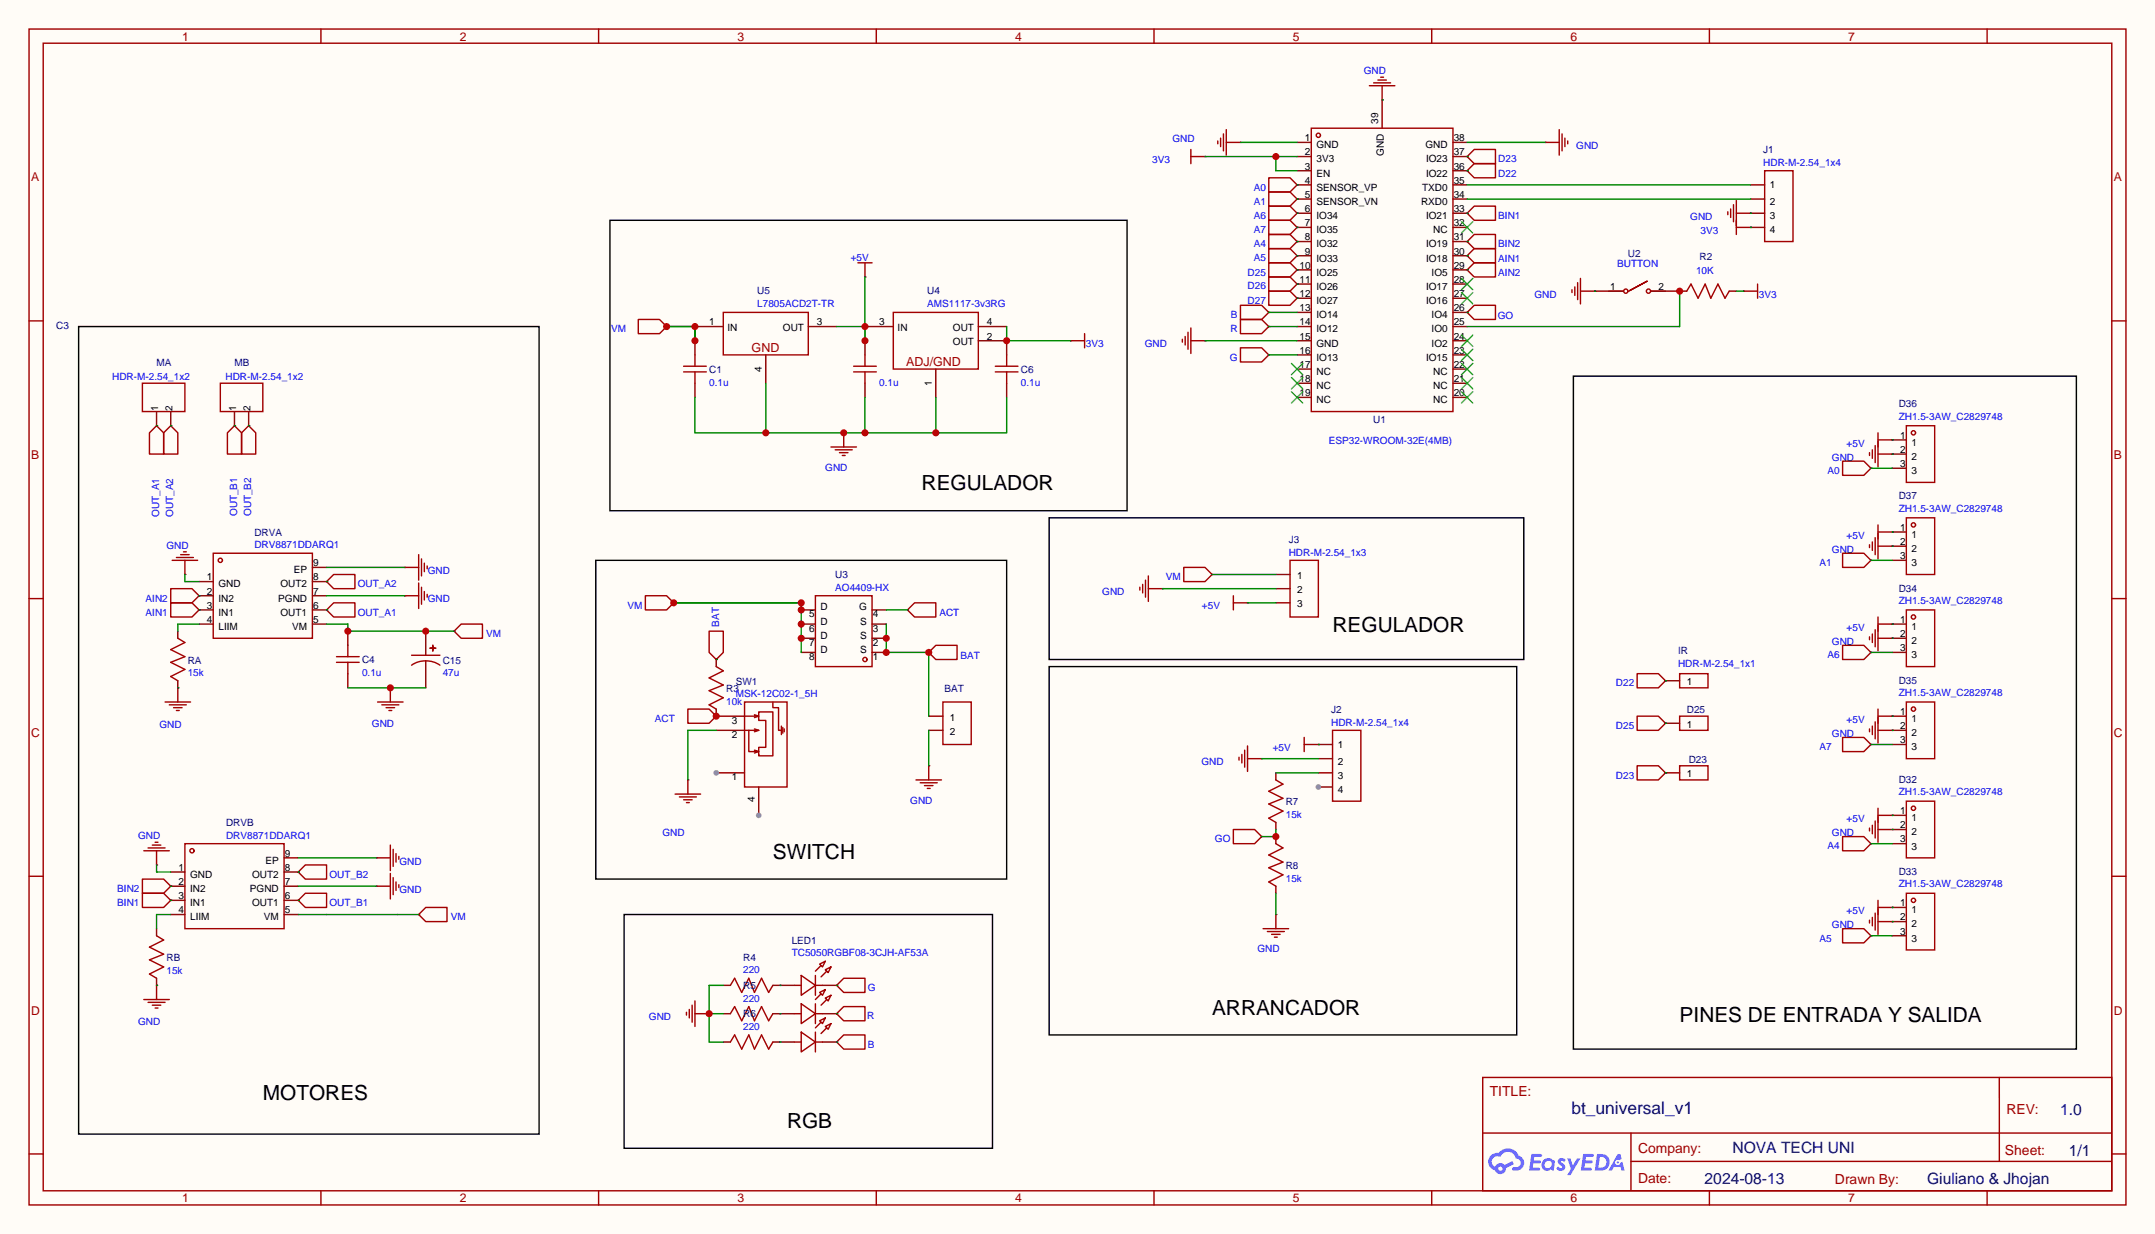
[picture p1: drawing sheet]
<svg xmlns="http://www.w3.org/2000/svg" width="386mm" height="221mm" viewBox="0 0 386 221" stroke-linecap="round" stroke-linejoin="round" font-family="sans-serif">
<path d="M0 0h386.3v221.2h-386.3z" fill="#fffcf7"/>
<g fill="none" stroke="#a10000" stroke-width=".25">
<path d="M5.2 5.2h375.9v210.8h-375.9zM7.7 7.7h370.9v205.8h-370.9zM57.5 5.2v2.5M107.3 5.2v2.5M157.1 5.2v2.5M206.9 5.2v2.5M256.7 5.2v2.5M306.5 5.2v2.5M356.2 5.2v2.5M5.2 57.5h2.5M378.6 57.5h2.5M5.2 107.3h2.5"/>
<path d="M378.6 107.3h2.5M5.2 157.1h2.5M378.6 157.1h2.5M265.8 193.2h112.8v20.3h-112.8zM358.4 193.2v15M5.2 206.9h2.5M57.5 213.5v2.5M107.3 213.5v2.5M157.1 213.5v2.5M206.9 213.5v2.5M256.7 213.5v2.5M265.8 203.1h112.7"/>
<path d="M292.4 208.2h86.1M292.4 203.1v10.2M306.5 213.5v2.5M356.2 213.5v2.5M378.6 206.9h2.5"/>
</g>
<g fill="#5487ff">
<path d="M279.5 207.8l.5-.2 .4 .1 .3 .3-.3 .4a.33 .33 0 0 0-.2-.3 .33 .33 0 0 0-.4 .1l.1 .1a1.01 1.01 0 0 1 .6 1.3 .96 .96 0 0 1-1.5-.1l.3-.4 .5 .3 .3-.1-.1-.2a.88 .88 0 0 1-.5-1.3z"/>
<path d="M281 207.7h.5l.5 1.3 .7-1.3h.6l-1.7 3h-.6l.6-1.1z"/>
<path d="M274.5 206.9h.9a1.1 1.1 0 0 1 1 .1 .26 .26 0 0 1-.2 .4h-1.2v.6h1l.3 .3-.3 .3h-1.1l-.1 .8h1.2l.1 .3-.3 .2h-1.7z"/>
<path d="M283.8 206.9h.8a1.11 1.11 0 0 1 1.1 .1 .26 .26 0 0 1-.2 .4h-1.2l-.1 .6h1.1l.2 .3-.2 .3h-1.1l-.1 .7 1.2 .1 .1 .3-.3 .2h-1.7z"/>
<path d="M290 206.9h.5l.2 .9-.4 .2a.5 .5 0 0 0-.7 .2 .5 .5 0 0 0 .3 .7 .5 .5 0 0 0 .6-.4l.3-.2 .5 1.6h-.6l-.2-.7h-1.2l-.3 .7h-.6z"/>
<path d="M286.3 206.9l-.4 3h.9a1.51 1.51 0 0 0 1.8-1.6 1.51 1.51 0 0 0-1.8-1.4zM286.8 207.4a1 1 0 0 1 1.2 1 1 1 0 0 1-1.3 .9h-.2z"/>
<path d="M276.8 207.9a1.07 1.07 0 0 0-.3 1.5 1.07 1.07 0 0 0 1.5 .2l.5 .3 .3-1.7-.1-.1-.4-.1a1.02 1.02 0 0 0-1.5-.1zM276.8 208.8a.7 .7 0 0 1 1.4 0 .7 .7 0 0 1-1.4 0z"/>
<path d="M267.3 207.2a1.58 1.58 0 0 0 .7 2.6 1.01 1.01 0 0 0 1.2 .7 1.01 1.01 0 0 0 .8-1.1l1.4-.7-.3-.5-1.4 .7a1.03 1.03 0 0 0-1.7 .3 1 1 0 0 1-.5-1.4 1 1 0 0 1 1.5-.4 1.49 1.49 0 0 1 1.5-.9 1.49 1.49 0 0 1 1.3 1.2 .82 .82 0 0 1 .8 1.1 .82 .82 0 0 1-1.2 .5 .31 .31 0 0 0-.3 .3 .31 .31 0 0 0 .2 .3 1.43 1.43 0 0 0 1.8-.9 1.43 1.43 0 0 0-.8-1.8 2.09 2.09 0 0 0-3.6-.5l-.9 .1zM268.6 209.5a.4 .4 0 0 1 .8 0 .4 .4 0 0 1-.8 0z"/>
<circle cx="290" cy="208.4" r=".19"/>
</g>
<g fill="none" stroke="#a10000" stroke-width=".25">
<path d="M245.5 15.4h4.6M246.3 14.9h3M247 14.4h1.5M247.5 13.8h.5M247.8 15.4v2.5M213.5 26.8v2.5M213.5 28.1h2.5M218.3 25.3v.5M218.8 24.8v1.5M219.3 24v3.1M219.8 25.5h2.6M219.8 23.2v4.6"/>
<path d="M227.5 39.5h3.8l1.2 1.3-1.2 1.2h-3.8zM227.5 37h3.8l1.2 1.2-1.2 1.3h-3.8zM227.5 34.4h3.8l1.2 1.3-1.2 1.3h-3.8zM227.5 31.9h3.8l1.2 1.2-1.2 1.3h-3.8zM235.1 23h25.4v50.8h-25.4zM263 38.2l1.3-1.2h3.8v2.5h-3.8zM263 28.1l1.3-1.3h3.8v2.5h-3.8zM264.3 29.3h3.8v2.6h-3.8l-1.3-1.3zM277 25.5h2.5M279.5 23.2v4.6M280 24v3.1M280.5 24.8v1.5"/>
<path d="M281.1 25.3v.5M309.8 38v.5M310.3 37.5v1.5M310.8 36.7v3.1M311.3 35.9v6.1M311.3 38.2h2.5M213 59.6v3M213.5 58.8v4.6M222.4 57.3h3.8l1.3 1.2-1.3 1.3h-3.8zM222.4 54.7h3.8l1.3 1.3-1.3 1.3h-3.8zM227.5 52.2h3.8l1.2 1.3-1.2 1.2h-3.8zM227.5 49.7h3.8l1.2 1.2-1.2 1.3h-3.8z"/>
<path d="M227.5 47.1h3.8l1.2 1.3-1.2 1.3h-3.8zM227.5 44.6h3.8l1.2 1.2-1.2 1.3h-3.8zM227.5 42h3.8l1.2 1.3-1.2 1.3h-3.8zM264.3 54.7h3.8v2.6h-3.8l-1.3-1.3zM264.3 47.1h3.8v2.6h-3.8l-1.3-1.3zM264.3 44.6h3.8v2.5h-3.8l-1.3-1.3zM264.3 42h3.8v2.6h-3.8l-1.3-1.3zM281.8 51.9v.6M282.3 51.4v1.6M282.8 50.7v3M283.3 52.2h2.6M283.3 49.9v4.6"/>
<path d="M288.4 52.2h2.6M295.3 50.4l-3.3 1.8 3.3-1.8M296 52.2h2.6M302.4 52.2l.7-1.3 1.3 2.6 1.3-2.6 1 2.6 1.3-2.6 1.2 2.6 .8-1.3M311.3 40.8h2.5M25.5 68.7h7.6v5.1h-7.6zM28.1 76.3l1.2 1.3v3.8h-2.5v-3.8zM30.6 76.3l1.3 1.3v3.8h-2.6v-3.8zM39.5 68.7h7.6v5.1h-7.6zM42 76.3l1.3 1.3v3.8h-2.5v-3.8zM44.6 76.3l1.2 1.3v3.8h-2.5v-3.8zM212 60.8v.5"/>
<path d="M212.5 60.3v1.5M213.5 61.1h2.5M222.4 62.4h3.8l1.3 1.2-1.3 1.3h-3.8zM336.2 79.9v3M336.7 79.1v4.6M341.8 76.3h5v10.2h-5zM31.6 99.9h3.1M32.4 99.4h1.5M32.9 98.9h.5M38.2 99.2h17.8v15.2h-17.8zM75.1 99.4v4.6M330.3 82.7h3.8l1.3 1.2-1.3 1.3h-3.8z"/>
<path d="M330.3 99.2h3.8l1.3 1.3-1.3 1.2h-3.8zM335.2 81.2v.5M335.2 97.7v.5M335.7 80.6v1.6M335.7 97.2v1.5M336.2 96.4v3M336.7 81.4h2.5M336.7 95.6v4.6M336.7 97.9h2.5M341.8 92.8h5v10.2h-5zM30.6 108.1h3.8l1.3 1.2-1.3 1.3h-3.8zM30.6 105.5h3.8l1.3 1.3-1.3 1.3h-3.8z"/>
<path d="M30.9 100.5h4.5M33.1 100.5v2.5M59.8 108.1h3.8v2.5h-3.8l-1.3-1.3zM59.8 103h3.8v2.5h-3.8l-1.3-1.2zM72.5 101.7h2.6M72.5 106.8h2.6M73.8 119.3a4.6 4.6 0 0 1 5.1 0M73.8 117.5h5.1M75.1 104.5v4.6M75.6 100.2v3.1M75.6 105.3v3M76.1 101v1.5"/>
<path d="M76.1 106v1.6M76.6 101.5v.5M76.6 106.6v.5M77.1 116.2h1zM77.6 115.7v1zM81.4 113.2l1.3-1.3h3.8v2.5h-3.8zM115.7 106.8h3.8l1.3 1.3-1.3 1.2h-3.8zM127.1 113.2h2.6v3.8l-1.3 1.2-1.3-1.2zM128.4 119.5l1.3 .8-2.6 1.2 2.6 1.3-2.6 1 2.6 1.3-2.6 1.3 1.3 .7M146.2 106.8h10.1v12.7h-10.1zM164 108.1h3.8v2.5h-3.8l-1.3-1.3zM167.8 115.7h3.8v2.5h-3.8l-1.3-1.2z"/>
<path d="M330.3 115.7h3.8l1.3 1.3-1.3 1.2h-3.8zM335.2 114.2v.5M335.7 113.7v1.5M336.2 112.9v3.1M336.7 112.1v4.6M336.7 114.4h2.5M341.8 109.3h5v10.2h-5zM29.6 125.9h4.6M30.4 126.4h3M31.1 126.9h1.5M31.6 127.4h.5M31.9 123.3v2.6"/>
<path d="M67.7 125.9h4.6M68.5 126.4h3M69.2 126.9h1.5M69.7 127.4h.5M70 123.3v2.6M123.3 127.1h3.8l1.3 1.3-1.3 1.3h-3.8zM123.3 139.8v2.6M133.5 125.9h7.6v15.2h-7.6zM164.2 139.8h4.6M166.5 137.3v2.5M169 125.9h5.1v7.6h-5.1zM330.3 132.2h3.8l1.3 1.3-1.3 1.2h-3.8z"/>
<path d="M335.2 130.7v.5M335.7 130.2v1.5M336.2 129.4v3.1M336.7 128.7v4.5M336.7 130.9h2.5M341.8 125.9h5v10.1h-5zM25.5 157.6h3.8l1.3 1.3-1.3 1.2h-3.8zM25.8 152.5h4.6M26.5 152h3.1M27.3 151.5h1.5M27.8 151h.5M28.1 152.5v2.6"/>
<path d="M33.1 151.3h17.8v15.2h-17.8zM53.5 156.3l1.2-1.2h3.8v2.5h-3.8zM67.4 153.8h2.6M67.4 158.9h2.6M70 151.5v4.6M70 156.6v4.6M70.5 152.3v3M70.5 157.4v3M71 153v1.6M71 158.1v1.5M71.5 153.5v.6M71.5 158.6v.5"/>
<path d="M121 142.4h4.6M121.8 142.9h3M122.6 143.4h1.5M123.1 143.9h.5M165 140.3h3M165.7 140.8h1.6M166.2 141.4h.6M221.1 148.7h3.8l1.3 1.3-1.3 1.3h-3.8zM330.3 150h3.8l1.3 1.3-1.3 1.2h-3.8zM335.2 148.5v.5M335.7 148v1.5M336.2 147.2v3"/>
<path d="M336.7 146.4v4.6M336.7 148.7h2.5M341.8 143.6h5v10.2h-5zM25.5 160.1h3.8l1.3 1.3-1.3 1.3h-3.8zM25.8 179.2h4.6M26.5 179.7h3.1M28.1 176.7v2.5M53.5 161.4l1.2-1.3h3.8v2.6h-3.8zM76.3 162.7h3.8v2.5h-3.8l-1.2-1.2zM124.6 179.5v4.5M142.4 176.7h1.2M143.6 174.9l2.6 1.8-2.6 1.7z"/>
<path d="M143.6 180l2.6 1.7-2.6 1.8zM146.2 174.9v3.5M146.2 180v3.5M146.2 176.7h1.2M146.9 172.8l1.1-.5-.6 1.1zM146.9 177.9l1.1-.5-.6 1zM147.2 173.1l-1 1M147.2 178.2l-1 1M148 173.9l1-.5-.5 1zM148 178.9l1-.5-.5 1.1zM148.2 174.1l-1 1M148.2 179.2l-1 1"/>
<path d="M150 176.7l1.3-1.3h3.8v2.5h-3.8zM226.4 166.5h4.6M227.2 167h3.1M228 167.5h1.5M228.5 168h.5M228.7 164v2.5M330.3 166.5h3.8l1.3 1.3-1.3 1.2h-3.8zM335.2 165v.5M335.7 164.5v1.5M336.2 163.7v3.1M336.7 162.9v4.6M336.7 165.2h2.5"/>
<path d="M341.8 160.1h5v10.2h-5zM27.3 180.2h1.5M27.8 180.7h.5M123.1 181.5v.5M123.6 181v1.5M124.1 180.2v3.1M124.6 181.7h2.5M142.4 181.7h1.2M142.4 186.8h1.2M143.6 185l2.6 1.8-2.6 1.8zM146.2 181.7h1.2M146.2 186.8h1.2"/>
<path d="M146.2 185v3.6M146.9 183l1.1-.5-.6 1zM147.2 183.3l-1 1M148 184l1-.5-.5 1zM148.2 184.3l-1 1M150 186.8l1.3-1.3h3.8v2.6h-3.8zM150 181.7l1.3-1.2h3.8v2.5h-3.8z"/>
<circle cx="236.3" cy="24.3" r=".38"/>
<circle cx="291.5" cy="52.2" r=".38"/>
<circle cx="295.5" cy="52.2" r=".38"/>
<circle cx="343" cy="77.6" r=".38"/>
<circle cx="343" cy="94.1" r=".38"/>
<circle cx="39.5" cy="100.5" r=".38"/>
<circle cx="155.1" cy="118.2" r=".38"/>
<circle cx="343" cy="110.6" r=".38"/>
<circle cx="343" cy="127.1" r=".38"/>
<circle cx="34.4" cy="152.5" r=".38"/>
<circle cx="343" cy="144.9" r=".38"/>
<circle cx="343" cy="161.4" r=".38"/>
</g>
<g fill="none" stroke="#870000" stroke-width=".25">
<path d="M247.8 17.9h.1M247.8 17.9v5.1M216 28.1h.1M222.4 25.5h.1M232.5 38.2h.1M232.5 35.7h.1M232.5 33.1h.1M232.5 25.5h2.6M232.5 28.1h2.6M232.5 30.6h2.6M232.5 33.1h2.6M232.5 35.7h2.6"/>
<path d="M232.5 38.2h2.6M260.5 25.5h2.5M260.5 28.1h2.5M260.5 30.6h2.5M260.5 33.1h2.5M260.5 35.7h2.5M260.5 38.2h2.5M263 38.2h.1M263 30.6h.1M263 28.1h.1M277 25.5h.1M313.8 38.2h.1"/>
<path d="M227.5 58.5h.1M227.5 56h.1M232.5 53.5h.1M232.5 50.9h.1M232.5 48.4h.1M232.5 45.8h.1M232.5 43.3h.1M232.5 40.8h.1M232.5 40.8h2.6M232.5 43.3h2.6M232.5 45.8h2.6M232.5 48.4h2.6"/>
<path d="M232.5 50.9h2.6M232.5 53.5h2.6M232.5 56h2.6M232.5 58.5h2.6M260.5 40.8h2.5M260.5 43.3h2.5M260.5 45.8h2.5M260.5 48.4h2.5M260.5 50.9h2.5M260.5 53.5h2.5M260.5 56h2.5M260.5 58.5h2.5"/>
<path d="M263 56h.1M263 48.4h.1M263 45.8h.1M263 43.3h.1M285.9 52.2h.1M285.9 52.2h5.1M296 52.2h6.4M310 52.2h1.3M313.8 40.8h.1M28.1 76.3h.1M28.1 73.8v2.5M30.6 76.3h.1"/>
<path d="M30.6 73.8v2.5M42 76.3h.1M42 73.8v2.5M44.6 76.3h.1M44.6 73.8v2.5M216 61.1h.1M227.5 63.6h.1M232.5 61.1h2.6M232.5 63.6h2.6M232.5 66.2h2.6M232.5 68.7h2.6M232.5 71.2h2.6"/>
<path d="M260.5 61.1h2.5M260.5 63.6h2.5M260.5 66.2h2.5M260.5 68.7h2.5M260.5 71.2h2.5M339.2 78.9h2.6M335.4 83.9h.1M339.2 81.4h.1M339.2 97.9h.1M339.2 81.4h2.6M339.2 83.9h2.6M339.2 95.4h2.6"/>
<path d="M339.2 97.9h2.6M33.1 103h.1M35.7 109.3h.1M35.7 106.8h.1M35.7 104.3h2.5M35.7 106.8h2.5M35.7 109.3h2.5M35.7 111.9h2.5M56 104.3h2.5M56 106.8h2.5M56 109.3h2.5M56 111.9h2.5"/>
<path d="M56 101.7h2.5M58.5 109.3h.1M58.5 104.3h.1M72.5 101.7h.1M72.5 106.8h.1M76.3 113.2v4.3M76.3 118.5v4.8M81.4 113.2h.1M120.8 108.1h.1M128.4 118.2h.1M128.4 118.2v1.3M143.6 109.3h2.6"/>
<path d="M143.6 111.9h2.6M143.6 117h2.6M143.6 114.4h2.6M156.3 109.3h2.6M156.3 111.9h2.6M156.3 117h2.6M156.3 114.4h2.6M162.7 109.3h.1M166.5 117h.1M335.4 100.5h.1M335.4 117h.1M339.2 114.4h.1"/>
<path d="M339.2 111.9h2.6M339.2 117h2.6M339.2 114.4h2.6M339.2 100.5h2.6M31.9 123.3h.1M70 123.3h.1M123.3 139.8h.1M128.4 128.4h.1M128.4 127.1v1.3M128.4 138.6h5.1M166.5 137.3h.1M166.5 128.4h2.5"/>
<path d="M166.5 130.9h2.5M335.4 133.5h.1M339.2 130.9h.1M339.2 128.4h2.6M339.2 130.9h2.6M339.2 133.5h2.6M28.1 155.1h.1M30.6 158.9h.1M30.6 156.3h2.5M30.6 158.9h2.5M50.9 156.3h2.6M50.9 158.9h2.6"/>
<path d="M50.9 153.8h2.6M53.5 156.3h.1M67.4 153.8h.1M67.4 158.9h.1M226.2 150h.1M335.4 151.3h.1M339.2 148.7h.1M339.2 146.2h2.6M339.2 148.7h2.6M339.2 151.3h2.6M28.1 176.7h.1M30.6 161.4h.1"/>
<path d="M30.6 161.4h2.5M30.6 164h2.5M50.9 161.4h2.6M50.9 164h2.6M53.5 161.4h.1M75.1 164h.1M139.8 176.7h2.6M147.4 176.7h2.6M150 176.7h.1M228.7 164h.1M335.4 167.8h.1M339.2 165.2h.1"/>
<path d="M339.2 162.7h2.6M339.2 165.2h2.6M339.2 167.8h2.6M127.1 181.7h.1M139.8 186.8h2.6M139.8 181.7h2.6M147.4 186.8h2.6M147.4 181.7h2.6M150 186.8h.1M150 181.7h.1"/>
</g>
<g fill="none" stroke="#3c3" stroke-width=".25">
<path d="M262 39.8l2 2M264 39.8l-2 2M262 49.9l2 2M262 52.5l2 2M264 49.9l-2 2M264 52.5l-2 2M231.5 70.2l2.1 2.1M231.5 67.7l2.1 2M231.5 65.2l2.1 2M233.6 70.2l-2.1 2.1M233.6 67.7l-2.1 2M233.6 65.2l-2.1 2"/>
<path d="M262 60.1l2 2M262 62.6l2 2M262 65.2l2 2M262 67.7l2 2M262 70.2l2 2.1M264 60.1l-2 2M264 62.6l-2 2M264 65.2l-2 2M264 67.7l-2 2M264 70.2l-2 2.1"/>
</g>
<path d="M109.3 39.5h92.8v52.1h-92.8zM14.1 58.5h82.5v144.8h-82.5zM106.8 100.5h73.7v57.1h-73.7zM188.1 119.5h83.8v66h-83.8zM111.9 164h66v41.9h-66z" fill="none" stroke="#000" stroke-width=".25"/>
<circle cx="128.4" cy="138.6" r=".51" fill="#999"/>
<path d="M128.4 130.9h5.1M128.4 128.4h5.1M136 141.1v5.1" fill="none" stroke="#870000" stroke-width=".25"/>
<circle cx="136" cy="146.2" r=".51" fill="#999"/>
<g fill="none" stroke="#a10000" stroke-width=".25">
<path d="M316.4 30.6h5v12.7h-5zM31.9 114.4l1.2 .8-2.5 1.3 2.5 1.2-2.5 1 2.5 1.3-2.5 1.3 1.3 .7M60.3 118.7h4.1M60.3 117.7h4.1M62.4 115.7v2M62.4 118.7v2.1M133.5 130.9h2.5M134.2 130.9v3.8h1.8l-.7-.2M135.3 128.1l.7 .3h-2.5M135.3 130.7l.7 .2M136 127.6h2.6v7.9h-2.6v-1.5h1.3v-4.8h-1.3zM136 134.7l-.7 .3"/>
<path d="M136 128.4l-.7 .3M136 130.9l-.7 .3M138.6 125.9v1h1v4h.5M140.1 130.2v1.5M140.3 130.4v1M140.6 130.7v.5M228.7 139.8l1.3 .8-2.5 1.3 2.5 1.2-2.5 1 2.5 1.3-2.5 1.3 1.2 .7M238.9 130.9h5.1v12.7h-5.1zM228.7 151.3l1.3 .7-2.5 1.3 2.5 1.3-2.5 1 2.5 1.2-2.5 1.3 1.2 .8M28.1 167.8l1.2 .7-2.5 1.3 2.5 1.3-2.5 1 2.5 1.3-2.5 1.2 1.3 .8M130.9 176.7l.8-1.3 1.3 2.5 1.2-2.5 1.1 2.5 1.2-2.5 1.3 2.5 .8-1.2M130.9 181.7l.8-1.2 1.3 2.5 1.2-2.5 1.1 2.5 1.2-2.5 1.3 2.5 .8-1.3"/>
<path d="M130.9 186.8l.8-1.3 1.3 2.6 1.2-2.6 1.1 2.6 1.2-2.6 1.3 2.6 .8-1.3"/>
</g>
<g fill="none" stroke="#870000" stroke-width=".25">
<path d="M313.8 33.1h2.6M313.8 35.7h2.6M313.8 38.2h2.6M313.8 40.8h2.6M31.9 113.2v1.2M62.4 113.2v2.5M31.9 122v1.3M62.4 120.8v2.5M228.7 138.6v1.2M236.3 133.5h2.6M236.3 136h2.6M236.3 138.6h2.6"/>
<path d="M228.7 147.4v1.3M228.7 150v1.3M228.7 158.9v1.2M236.3 141.1h2.6M28.1 166.5v1.3M28.1 175.4v1.3M129.7 176.7h1.2M138.6 176.7h1.2M129.7 181.7h1.2M129.7 186.8h1.2M138.6 181.7h1.2M138.6 186.8h1.2"/>
</g>
<circle cx="236.3" cy="141.1" r=".51" fill="#999"/>
<g fill="none" stroke="#a10000" stroke-width=".25">
<path d="M114.4 57.3h3.8l1.3 1.2-1.3 1.3h-3.8zM129.7 56h15.2v7.6h-15.2zM153.8 47.1h2.5M155.1 47.1v2.6M160.1 56h15.3v10.2h-15.3zM194.4 59.8v2.6M312.5 52.2h2.6M315.1 50.9v2.6M122.6 66.7h4M122.6 65.7h4M124.6 63.6v2.1M124.6 66.7v2"/>
<path d="M151.3 77.6v2.5M153 66.7h4.1M153 65.7h4.1M155.1 63.6v2.1M155.1 66.7v2M178.4 66.7h4.1M178.4 65.7h4.1M180.5 63.6v2.1M180.5 66.7v2M191.9 61.1h2.5M336.7 78.9h2.5M336.7 77.6v2.5"/>
<path d="M149 80.1h4.5M149.7 80.6h3.1M150.5 81.2h1.5M151 81.7h.5M336.7 94.1v2.5M336.7 95.4h2.5M204.3 105.3v.5M204.9 104.8v1.5M205.4 104v3.1M205.9 105.5h2.5M205.9 103.3v4.5M212.2 101.7h3.8l1.3 1.3-1.3 1.3h-3.8z"/>
<path d="M221.1 108.1h2.5M221.1 106.8v2.5M231.3 100.5h5v10.1h-5zM336.7 110.6v2.6M336.7 111.9h2.5M222.1 135.8v.5M222.6 135.3v1.5M223.1 134.5v3M223.6 136h2.6M223.6 133.7v4.6M233.8 133.5h2.5M233.8 132.2v2.5"/>
<path d="M293.5 137.3h3.8l1.3 1.3-1.3 1.2h-3.8zM293.5 128.4h3.8l1.3 1.3-1.3 1.2h-3.8zM293.5 120.8h3.8l1.3 1.2-1.3 1.3h-3.8zM301.1 137.3h5.1v2.5h-5.1zM301.1 128.4h5.1v2.5h-5.1zM301.1 120.8h5.1v2.5h-5.1zM336.7 127.1v2.6M336.7 128.4h2.5M336.7 144.9v2.5M336.7 146.2h2.5M336.7 161.4v2.6M336.7 162.7h2.5"/>
</g>
<g fill="none" stroke="#870000" stroke-width=".25">
<path d="M119.5 58.5h.1M124.6 58.5h5.1M144.9 58.5h5.1M155.1 49.7h.1M155.1 58.5h5M175.4 58.5h5.1M312.5 52.2h.1M124.6 61.1v2.5M124.6 68.7v2.5M137.3 63.6v5.1M151.3 77.6h.1M155.1 61.1v2.5"/>
<path d="M155.1 68.7v2.5M167.8 66.2v5M175.4 61.1h5.1v2.5M180.5 68.7v2.5M191.9 61.1h.1M339.2 78.9h.1M339.2 95.4h.1M208.4 105.5h.1M217.3 103h.1M223.6 108.1h.1M228.7 108.1h2.6M228.7 103h2.6"/>
<path d="M228.7 105.5h2.6M339.2 111.9h.1M226.2 136h.1M236.3 133.5h.1M298.6 138.6h.1M298.6 129.7h.1M298.6 122h.1M298.6 138.6h2.5M298.6 129.7h2.5M298.6 122h2.5M339.2 128.4h.1M339.2 146.2h.1"/>
<path d="M339.2 162.7h.1"/>
</g>
<path d="M282.1 67.4h90.1v120.7h-90.1zM188.1 92.8h85.1v25.4h-85.1z" fill="none" stroke="#000" stroke-width=".25"/>
<path d="M216 28.1h16.5M228.7 28.1v2.5h3.8M263 35.7h50.8M263 33.1h50.8M263 25.5h14M227.5 58.5h5M227.5 56h5M216 61.1h16.5M227.5 63.6h5" fill="none" stroke="#008700" stroke-width=".25"/>
<circle cx="228.7" cy="28.1" r=".63" fill="#c00"/>
<path d="M222.4 25.5h10.1M301.1 52.2v6.3h-38.1" fill="none" stroke="#008700" stroke-width=".25"/>
<circle cx="301.1" cy="52.2" r=".63" fill="#c00"/>
<path d="M35.7 111.9h-3.8v1.3M58.5 101.7h14M58.5 106.8h14M62.4 123.3h13.9M53.5 153.8h13.9M53.5 158.9h13.9M30.6 164h-2.5v2.5M53.5 164h21.6" fill="none" stroke="#008700" stroke-width=".25"/>
<circle cx="70" cy="123.3" r=".63" fill="#c00"/>
<path d="M58.5 111.9h3.9v1.3h19" fill="none" stroke="#008700" stroke-width=".25"/>
<g fill="#c00">
<circle cx="76.3" cy="113.2" r=".63"/>
<circle cx="62.4" cy="113.2" r=".63"/>
</g>
<path d="M33.1 103v1.3h2.6M28.1 155.1v1.2h2.5M129.7 176.7h-2.6v10.1h2.6M127.1 181.7h2.6" fill="none" stroke="#008700" stroke-width=".25"/>
<circle cx="127.1" cy="181.7" r=".63" fill="#c00"/>
<path d="M228.7 138.6h7.6M228.7 148.7v1.3h-2.5" fill="none" stroke="#008700" stroke-width=".25"/>
<circle cx="228.7" cy="150" r=".63" fill="#c00"/>
<path d="M335.4 83.9h3.8M158.9 111.9v5.1h7.6v11.4M335.4 100.5h3.8M335.4 117h3.8M226.2 136h10.1M335.4 133.5h3.8M335.4 151.3h3.8M228.7 160.1v3.9M335.4 167.8h3.8" fill="none" stroke="#008700" stroke-width=".25"/>
<g fill="#c00">
<circle cx="158.9" cy="114.4" r=".63"/>
<circle cx="158.9" cy="117" r=".63"/>
<circle cx="166.5" cy="117" r=".63"/>
</g>
<path d="M120.8 108.1h22.8v8.9M158.9 109.3h3.8M166.5 130.9v6.4" fill="none" stroke="#008700" stroke-width=".25"/>
<g fill="#c00">
<circle cx="143.6" cy="109.3" r=".63"/>
<circle cx="143.6" cy="111.9" r=".63"/>
<circle cx="143.6" cy="114.4" r=".63"/>
<circle cx="120.8" cy="108.1" r=".63"/>
<circle cx="143.6" cy="108.1" r=".63"/>
</g>
<path d="M180.5 58.5v2.6h11.4M128.4 130.9h-5.1v8.9" fill="none" stroke="#008700" stroke-width=".25"/>
<circle cx="180.5" cy="61.1" r=".63" fill="#c00"/>
<path d="M124.6 71.2v6.4h55.9v-6.4M137.3 68.7v8.9M155.1 71.2v6.4M167.8 71.2v6.4" fill="none" stroke="#008700" stroke-width=".25"/>
<g fill="#c00">
<circle cx="137.3" cy="77.6" r=".63"/>
<circle cx="151.3" cy="77.6" r=".63"/>
<circle cx="167.8" cy="77.6" r=".63"/>
<circle cx="155.1" cy="77.6" r=".63"/>
</g>
<path d="M150 58.5h5.1M155.1 49.7v11.4" fill="none" stroke="#008700" stroke-width=".25"/>
<g fill="#c00">
<circle cx="155.1" cy="61.1" r=".63"/>
<circle cx="155.1" cy="58.5" r=".63"/>
</g>
<path d="M119.5 58.5h5.1v2.6M311.3 52.2h1.2" fill="none" stroke="#008700" stroke-width=".25"/>
<g fill="#c00">
<circle cx="119.5" cy="58.5" r=".63"/>
<circle cx="124.6" cy="58.5" r=".63"/>
<circle cx="124.6" cy="61.1" r=".63"/>
</g>
<g fill="none" stroke="#008700" stroke-width=".25">
<path d="M247.8 17.9h.1M232.5 38.2h.1M232.5 35.7h.1M232.5 33.1h.1M263 38.2h.1M263 30.6h.1M263 28.1h.1M313.8 38.2h.1M232.5 53.5h.1M232.5 50.9h.1M232.5 48.4h.1M232.5 45.8h.1"/>
<path d="M232.5 43.3h.1M232.5 40.8h.1M263 56h.1M263 48.4h.1M263 45.8h.1M263 43.3h.1M285.9 52.2h.1M313.8 40.8h.1M28.1 76.3h.1M30.6 76.3h.1M42 76.3h.1M44.6 76.3h.1"/>
<path d="M35.7 109.3h.1M35.7 106.8h.1M58.5 109.3h.1M58.5 104.3h.1M128.4 118.2h.1M208.4 105.5h20.3M217.3 103h11.4M223.6 108.1h5.1M31.9 123.3h.1M128.4 128.4h.1M30.6 158.9h.1M53.5 156.3h.1"/>
<path d="M28.1 176.7h.1M30.6 161.4h.1M53.5 161.4h.1"/>
</g>
<circle cx="128.4" cy="128.4" r=".63" fill="#c00"/>
<g fill="none" stroke="#008700" stroke-width=".25">
<path d="M339.2 78.9h.1M339.2 81.4h.1M339.2 95.4h.1M339.2 97.9h.1M339.2 111.9h.1M339.2 114.4h.1M236.3 133.5h.1M298.6 138.6h.1M298.6 129.7h.1M298.6 122h.1M339.2 128.4h.1M339.2 130.9h.1"/>
<path d="M339.2 146.2h.1M339.2 148.7h.1M139.8 176.7h.1M150 176.7h.1M339.2 162.7h.1M339.2 165.2h.1M139.8 186.8h.1M139.8 181.7h.1M150 186.8h.1M150 181.7h.1"/>
</g>
<g font-size="3.7">
<text x="165.2" y="87.9">REGULADOR</text>
<text x="238.9" y="113.3">REGULADOR</text>
<text x="138.6" y="153.9">SWITCH</text>
<text x="217.3" y="181.9">ARRANCADOR</text>
<text x="301.1" y="183.2">PINES DE ENTRADA Y SALIDA</text>
<text x="47.1" y="197.1">MOTORES</text>
<text x="141.1" y="202.2">RGB</text>
</g>
<text font-size="3.1" fill="#000080" x="281.7" y="199.7">bt_universal_v1</text>
<g font-size="2.8" fill="#000080">
<text x="369.3" y="199.8">1.0</text>
<text x="310.6" y="206.7">NOVA TECH UNI</text>
<text x="370.9" y="207.3">1/1</text>
<text x="305.6" y="212.3">2024-08-13</text>
<text x="345.5" y="212.3">Giuliano &amp; Jhojan</text>
</g>
<g font-size="2.5" fill="#a00000">
<text x="267.1" y="196.4">TITLE:</text>
<text x="359.7" y="199.8">REV:</text>
<text x="293.7" y="206.6">Company:</text>
<text x="359.4" y="207.1">Sheet:</text>
<text x="293.7" y="212.2">Date:</text>
<text x="329" y="212.2">Drawn By:</text>
</g>
<g font-size="2.2" fill="#a00000">
<text x="32.6" y="7.3">1</text>
<text x="82.4" y="7.3">2</text>
<text x="132.2" y="7.3">3</text>
<text x="182" y="7.3">4</text>
<text x="231.8" y="7.3">5</text>
<text x="281.6" y="7.3">6</text>
<text x="331.3" y="7.3">7</text>
<text x="5.6" y="32.5">A</text>
<text x="379" y="32.5">A</text>
<text x="134.7" y="63.2">GND</text>
<text x="162.4" y="65.6">ADJ/GND</text>
<text x="5.6" y="82.3">B</text>
<text x="379" y="82.3">B</text>
<text x="5.6" y="132.1">C</text>
<text x="379" y="132.1">C</text>
<text x="5.6" y="181.9">D</text>
<text x="379" y="181.9">D</text>
<text x="32.6" y="215.5">1</text>
<text x="82.4" y="215.5">2</text>
<text x="132.2" y="215.5">3</text>
<text x="182" y="215.5">4</text>
<text x="231.8" y="215.5">5</text>
<text x="281.6" y="215.5">6</text>
<text x="331.3" y="215.5">7</text>
</g>
<g font-size="1.8" fill="#00f">
<text x="244.5" y="13.3">GND</text>
<text x="206.5" y="29.3">3V3</text>
<text x="210.2" y="25.5">GND</text>
<text x="268.6" y="29.1">D23</text>
<text x="282.6" y="26.7">GND</text>
<text x="316.1" y="29.7">HDR-M-2.54_1x4</text>
<text x="224.8" y="34.2">A0</text>
<text x="268.6" y="31.7">D22</text>
<text x="224.8" y="41.7">A7</text>
<text x="224.8" y="39.2">A6</text>
<text x="224.8" y="36.7">A1</text>
<text x="268.6" y="39.3">BIN1</text>
<text x="303" y="39.4">GND</text>
<text x="304.9" y="42">3V3</text>
<text x="152.5" y="46.8">+5V</text>
<text x="224.8" y="46.9">A5</text>
<text x="224.8" y="44.3">A4</text>
<text x="268.6" y="46.9">AIN1</text>
<text x="268.6" y="44.4">BIN2</text>
<text x="289.9" y="47.9">BUTTON</text>
<text x="223.7" y="51.9">D26</text>
<text x="223.7" y="49.4">D25</text>
<text x="268.6" y="49.4">AIN2</text>
<text x="275.1" y="53.4">GND</text>
<text x="304.1" y="49.1">10K</text>
<text x="315.3" y="53.4">3V3</text>
<text x="109.6" y="59.6">VM</text>
<text x="135.8" y="55">L7805ACD2T-TR</text>
<text x="166.2" y="55.1">AMS1117-3v3RG</text>
<text x="220.6" y="59.6">R</text>
<text x="220.7" y="57">B</text>
<text x="223.7" y="54.4">D27</text>
<text x="268.5" y="57.1">GO</text>
<text x="194.7" y="62.3">3V3</text>
<text x="205.2" y="62.3">GND</text>
<text x="220.5" y="64.6">G</text>
<text x="20.1" y="68.1">HDR-M-2.54_1x2</text>
<text x="40.4" y="68.1">HDR-M-2.54_1x2</text>
<text x="127.1" y="69.2">0.1u</text>
<text x="157.6" y="69.2">0.1u</text>
<text x="183" y="69.2">0.1u</text>
<text x="340.4" y="75.3">ZH1.5-3AW_C2829748</text>
<text x="238.2" y="79.6">ESP32-WROOM-32E(4MB)</text>
<text x="328.4" y="82.6">GND</text>
<text x="331" y="80.1">+5V</text>
<text x="148" y="84.4">GND</text>
<text x="327.6" y="85">A0</text>
<text x="28.5" y="92.7" transform="rotate(-90 28.5 92.7)">OUT_A1</text>
<text x="31.1" y="92.7" transform="rotate(-90 31.1 92.7)">OUT_A2</text>
<text x="42.5" y="92.6" transform="rotate(-90 42.5 92.6)">OUT_B1</text>
<text x="45" y="92.6" transform="rotate(-90 45 92.6)">OUT_B2</text>
<text x="340.4" y="91.8">ZH1.5-3AW_C2829748</text>
<text x="29.8" y="98.4">GND</text>
<text x="45.6" y="98.3">DRV8871DDARQ1</text>
<text x="231" y="99.6">HDR-M-2.54_1x3</text>
<text x="326.2" y="101.5">A1</text>
<text x="328.4" y="99.1">GND</text>
<text x="331" y="96.6">+5V</text>
<text x="26.1" y="107.9">AIN2</text>
<text x="64.1" y="105.3">OUT_A2</text>
<text x="76.7" y="102.9">GND</text>
<text x="149.7" y="105.9">AO4409-HX</text>
<text x="197.6" y="106.7">GND</text>
<text x="209" y="104">VM</text>
<text x="26.1" y="110.4">AIN1</text>
<text x="64.1" y="110.4">OUT_A1</text>
<text x="76.7" y="108">GND</text>
<text x="112.5" y="109.1">VM</text>
<text x="128.9" y="112.3" transform="rotate(-90 128.9 112.3)">BAT</text>
<text x="168.4" y="110.4">ACT</text>
<text x="215.5" y="109.3">+5V</text>
<text x="331" y="113.1">+5V</text>
<text x="340.4" y="108.3">ZH1.5-3AW_C2829748</text>
<text x="87.2" y="114.2">VM</text>
<text x="172.2" y="118.1">BAT</text>
<text x="300.8" y="119.5">HDR-M-2.54_1x1</text>
<text x="327.6" y="118">A6</text>
<text x="328.4" y="115.6">GND</text>
<text x="33.7" y="121.2">15k</text>
<text x="64.9" y="121.2">0.1u</text>
<text x="79.4" y="121.2">47u</text>
<text x="131.9" y="125">MSK-12C02-1_5H</text>
<text x="289.7" y="123.1">D22</text>
<text x="340.4" y="124.8">ZH1.5-3AW_C2829748</text>
<text x="28.6" y="130.4">GND</text>
<text x="66.7" y="130.4">GND</text>
<text x="117.4" y="129.4">ACT</text>
<text x="130.2" y="126.3">10k</text>
<text x="238.6" y="130.1">HDR-M-2.54_1x4</text>
<text x="289.7" y="130.7">D25</text>
<text x="331" y="129.6">+5V</text>
<text x="215.4" y="137.2">GND</text>
<text x="228.2" y="134.7">+5V</text>
<text x="326.2" y="134.5">A7</text>
<text x="328.4" y="132.1">GND</text>
<text x="289.7" y="139.6">D23</text>
<text x="340.4" y="142.6">ZH1.5-3AW_C2829748</text>
<text x="118.7" y="149.9">GND</text>
<text x="163.2" y="144.1">GND</text>
<text x="230.5" y="146.6">15k</text>
<text x="328.4" y="149.9">GND</text>
<text x="331" y="147.4">+5V</text>
<text x="24.8" y="150.4">GND</text>
<text x="40.5" y="150.4">DRV8871DDARQ1</text>
<text x="71.6" y="155">GND</text>
<text x="217.8" y="151">GO</text>
<text x="327.6" y="152.3">A4</text>
<text x="21" y="159.9">BIN2</text>
<text x="59.1" y="157.4">OUT_B2</text>
<text x="71.6" y="160.1">GND</text>
<text x="230.5" y="158.1">15k</text>
<text x="340.4" y="159.1">ZH1.5-3AW_C2829748</text>
<text x="21" y="162.5">BIN1</text>
<text x="59.1" y="162.4">OUT_B1</text>
<text x="80.8" y="165">VM</text>
<text x="328.4" y="166.4">GND</text>
<text x="331" y="163.9">+5V</text>
<text x="141.9" y="171.5">TC5050RGBF08-3CJH-AF53A</text>
<text x="225.4" y="170.7">GND</text>
<text x="326.2" y="168.8">A5</text>
<text x="29.8" y="174.6">15k</text>
<text x="133.2" y="174.5">220</text>
<text x="133.2" y="179.6">220</text>
<text x="155.6" y="177.7">G</text>
<text x="24.8" y="183.8">GND</text>
<text x="116.3" y="182.9">GND</text>
<text x="133.2" y="184.7">220</text>
<text x="155.4" y="182.8">R</text>
<text x="155.6" y="187.8">B</text>
</g>
<g font-size="1.8">
<text x="247.1" y="22.2" transform="rotate(-90 247.1 22.2)">39</text>
<text x="234" y="27.9">2</text>
<text x="234" y="25.3">1</text>
<text x="236" y="29.1">3V3</text>
<text x="236" y="26.6">GND</text>
<text x="248.1" y="28" transform="rotate(-90 248.1 28)">GND</text>
<text x="255.6" y="26.6">GND</text>
<text x="255.7" y="29.1">IO23</text>
<text x="260.6" y="25.3">38</text>
<text x="260.6" y="27.9">37</text>
<text x="234" y="35.5">5</text>
<text x="234" y="32.9">4</text>
<text x="234" y="30.4">3</text>
<text x="236" y="34.2">SENSOR_VP</text>
<text x="236" y="31.7">EN</text>
<text x="255" y="34.2">TXD0</text>
<text x="255.7" y="31.7">IO22</text>
<text x="260.6" y="30.4">36</text>
<text x="260.6" y="32.9">35</text>
<text x="260.6" y="35.5">34</text>
<text x="317.3" y="33.7">1</text>
<text x="234" y="40.6">7</text>
<text x="234" y="38">6</text>
<text x="236" y="41.8">IO35</text>
<text x="236" y="39.3">IO34</text>
<text x="236" y="36.7">SENSOR_VN</text>
<text x="254.8" y="36.7">RXD0</text>
<text x="255.7" y="39.3">IO21</text>
<text x="256.9" y="41.8">NC</text>
<text x="260.6" y="38">33</text>
<text x="260.6" y="40.6">32</text>
<text x="317.3" y="36.7">2</text>
<text x="317.3" y="39.3">3</text>
<text x="317.3" y="41.8">4</text>
<text x="234" y="45.6">9</text>
<text x="234" y="43.1">8</text>
<text x="236" y="46.9">IO33</text>
<text x="236" y="44.4">IO32</text>
<text x="255.7" y="44.4">IO19</text>
<text x="255.7" y="46.9">IO18</text>
<text x="260.6" y="43.1">31</text>
<text x="260.6" y="45.6">30</text>
<text x="233" y="53.3">12</text>
<text x="233" y="50.7">11</text>
<text x="233" y="48.2">10</text>
<text x="236" y="52">IO26</text>
<text x="236" y="49.4">IO25</text>
<text x="255.7" y="52">IO17</text>
<text x="256.6" y="49.4">IO5</text>
<text x="260.6" y="48.2">29</text>
<text x="260.6" y="50.7">28</text>
<text x="260.6" y="53.3">27</text>
<text x="288.7" y="52">1</text>
<text x="297.3" y="52">2</text>
<text x="127.1" y="58.3">1</text>
<text x="130.4" y="59.3">IN</text>
<text x="140.4" y="59.3">OUT</text>
<text x="146.4" y="58.3">3</text>
<text x="157.6" y="58.3">3</text>
<text x="160.9" y="59.3">IN</text>
<text x="170.8" y="59.3">OUT</text>
<text x="176.9" y="58.3">4</text>
<text x="233" y="58.3">14</text>
<text x="233" y="55.8">13</text>
<text x="236" y="59.6">IO12</text>
<text x="236" y="57.1">IO14</text>
<text x="236" y="54.5">IO27</text>
<text x="255.7" y="54.5">IO16</text>
<text x="256.6" y="57.1">IO4</text>
<text x="256.6" y="59.6">IO0</text>
<text x="260.6" y="55.8">26</text>
<text x="260.6" y="58.3">25</text>
<text x="170.8" y="61.9">OUT</text>
<text x="176.9" y="60.9">2</text>
<text x="233" y="66">17</text>
<text x="233" y="63.4">16</text>
<text x="233" y="60.9">15</text>
<text x="236" y="64.7">IO13</text>
<text x="236" y="62.1">GND</text>
<text x="255.7" y="64.7">IO15</text>
<text x="256.6" y="62.1">IO2</text>
<text x="260.6" y="60.9">24</text>
<text x="260.6" y="63.4">23</text>
<text x="260.6" y="66">22</text>
<text x="136.6" y="66.6" transform="rotate(-90 136.6 66.6)">4</text>
<text x="167.1" y="69.2" transform="rotate(-90 167.1 69.2)">1</text>
<text x="233" y="71">19</text>
<text x="233" y="68.5">18</text>
<text x="236" y="69.8">NC</text>
<text x="236" y="67.2">NC</text>
<text x="256.9" y="67.2">NC</text>
<text x="256.9" y="69.8">NC</text>
<text x="260.6" y="68.5">21</text>
<text x="260.6" y="71">20</text>
<text x="28.4" y="73.8" transform="rotate(-90 28.4 73.8)">1</text>
<text x="30.9" y="73.8" transform="rotate(-90 30.9 73.8)">2</text>
<text x="42.4" y="73.8" transform="rotate(-90 42.4 73.8)">1</text>
<text x="44.9" y="73.8" transform="rotate(-90 44.9 73.8)">2</text>
<text x="236" y="72.3">NC</text>
<text x="256.9" y="72.3">NC</text>
<text x="340.6" y="78.7">1</text>
<text x="340.6" y="81.2">2</text>
<text x="340.6" y="83.7">3</text>
<text x="342.7" y="79.9">1</text>
<text x="342.7" y="82.5">2</text>
<text x="342.7" y="85">3</text>
<text x="340.6" y="95.2">1</text>
<text x="56.1" y="101.5">9</text>
<text x="340.6" y="97.7">2</text>
<text x="340.6" y="100.2">3</text>
<text x="342.7" y="96.4">1</text>
<text x="342.7" y="99">2</text>
<text x="342.7" y="101.5">3</text>
<text x="37.1" y="104.1">1</text>
<text x="37.1" y="106.6">2</text>
<text x="39.2" y="105.3">GND</text>
<text x="39.2" y="107.9">IN2</text>
<text x="49.9" y="107.9">PGND</text>
<text x="50.3" y="105.3">OUT2</text>
<text x="52.7" y="102.8">EP</text>
<text x="56.1" y="106.6">7</text>
<text x="56.1" y="104.1">8</text>
<text x="232.5" y="103.8">1</text>
<text x="232.5" y="106.3">2</text>
<text x="37.1" y="109.1">3</text>
<text x="37.1" y="111.7">4</text>
<text x="39.2" y="110.4">IN1</text>
<text x="39.2" y="112.9">LIIM</text>
<text x="50.3" y="110.4">OUT1</text>
<text x="52.4" y="112.9">VM</text>
<text x="56.1" y="111.7">5</text>
<text x="56.1" y="109.1">6</text>
<text x="145.1" y="113.2">6</text>
<text x="145.1" y="110.7">5</text>
<text x="147.1" y="112">D</text>
<text x="147.1" y="109.4">D</text>
<text x="154" y="109.4">G</text>
<text x="154.2" y="112">S</text>
<text x="156.5" y="110.7">4</text>
<text x="156.5" y="113.2">3</text>
<text x="232.5" y="108.9">3</text>
<text x="340.6" y="111.7">1</text>
<text x="342.7" y="112.9">1</text>
<text x="145.1" y="118.3">8</text>
<text x="145.1" y="115.8">7</text>
<text x="147.1" y="117">D</text>
<text x="147.1" y="114.5">D</text>
<text x="154.2" y="114.5">S</text>
<text x="154.2" y="117">S</text>
<text x="156.5" y="115.8">2</text>
<text x="156.5" y="118.3">1</text>
<text x="340.6" y="114.2">2</text>
<text x="340.6" y="116.8">3</text>
<text x="342.7" y="115.5">2</text>
<text x="342.7" y="118">3</text>
<text x="302.4" y="122.8">1</text>
<text x="131.2" y="129.7">3</text>
<text x="170.3" y="129.2">1</text>
<text x="170.3" y="131.7">2</text>
<text x="302.4" y="130.5">1</text>
<text x="340.6" y="128.2">1</text>
<text x="340.6" y="130.7">2</text>
<text x="342.7" y="129.5">1</text>
<text x="342.7" y="132">2</text>
<text x="131.2" y="132.3">2</text>
<text x="239.8" y="134">1</text>
<text x="239.8" y="137.1">2</text>
<text x="340.6" y="133.3">3</text>
<text x="342.7" y="134.5">3</text>
<text x="131.2" y="139.9">1</text>
<text x="135.3" y="143.8" transform="rotate(-90 135.3 143.8)">4</text>
<text x="239.8" y="139.6">3</text>
<text x="239.8" y="142.2">4</text>
<text x="302.4" y="139.4">1</text>
<text x="340.6" y="146">1</text>
<text x="340.6" y="148.5">2</text>
<text x="342.7" y="147.2">1</text>
<text x="342.7" y="149.8">2</text>
<text x="47.6" y="154.9">EP</text>
<text x="51.1" y="153.6">9</text>
<text x="340.6" y="151">3</text>
<text x="342.7" y="152.3">3</text>
<text x="32" y="156.1">1</text>
<text x="32" y="158.7">2</text>
<text x="32" y="161.2">3</text>
<text x="34.1" y="157.4">GND</text>
<text x="34.1" y="159.9">IN2</text>
<text x="44.8" y="159.9">PGND</text>
<text x="45.2" y="157.4">OUT2</text>
<text x="51.1" y="161.2">6</text>
<text x="51.1" y="158.7">7</text>
<text x="51.1" y="156.1">8</text>
<text x="32" y="163.7">4</text>
<text x="34.1" y="162.5">IN1</text>
<text x="34.1" y="165">LIIM</text>
<text x="45.2" y="162.5">OUT1</text>
<text x="47.3" y="165">VM</text>
<text x="51.1" y="163.7">5</text>
<text x="340.6" y="162.5">1</text>
<text x="340.6" y="165">2</text>
<text x="340.6" y="167.6">3</text>
<text x="342.7" y="163.7">1</text>
<text x="342.7" y="166.3">2</text>
<text x="342.7" y="168.8">3</text>
</g>
<g font-size="1.8" fill="#000080">
<text x="316.1" y="27.5">J1</text>
<text x="291.9" y="46.2">U2</text>
<text x="304.7" y="46.6">R2</text>
<text x="135.8" y="52.7">U5</text>
<text x="166.2" y="52.8">U4</text>
<text x="10.1" y="59.1">C3</text>
<text x="28.1" y="65.6">MA</text>
<text x="42.1" y="65.6">MB</text>
<text x="127.1" y="66.9">C1</text>
<text x="183" y="66.9">C6</text>
<text x="246.2" y="75.8">U1</text>
<text x="340.4" y="73">D36</text>
<text x="340.4" y="89.5">D37</text>
<text x="45.6" y="96.1">DRVA</text>
<text x="231" y="97.3">J3</text>
<text x="149.7" y="103.7">U3</text>
<text x="340.4" y="106.1">D34</text>
<text x="33.7" y="119">RA</text>
<text x="64.9" y="118.9">C4</text>
<text x="79.4" y="119">C15</text>
<text x="300.8" y="117.3">IR</text>
<text x="130.2" y="124.1">R3</text>
<text x="131.9" y="122.7">SW1</text>
<text x="169.3" y="124.1">BAT</text>
<text x="340.4" y="122.6">D35</text>
<text x="238.6" y="127.8">J2</text>
<text x="302.4" y="127.8">D25</text>
<text x="302.7" y="136.8">D23</text>
<text x="340.4" y="140.3">D32</text>
<text x="40.5" y="148.1">DRVB</text>
<text x="230.5" y="144.3">R7</text>
<text x="230.5" y="155.8">R8</text>
<text x="340.4" y="156.9">D33</text>
<text x="29.8" y="172.3">RB</text>
<text x="133.2" y="172.2">R4</text>
<text x="141.9" y="169.2">LED1</text>
<text x="133.2" y="177.3">R5</text>
<text x="133.2" y="182.4">R6</text>
</g>
</svg>
